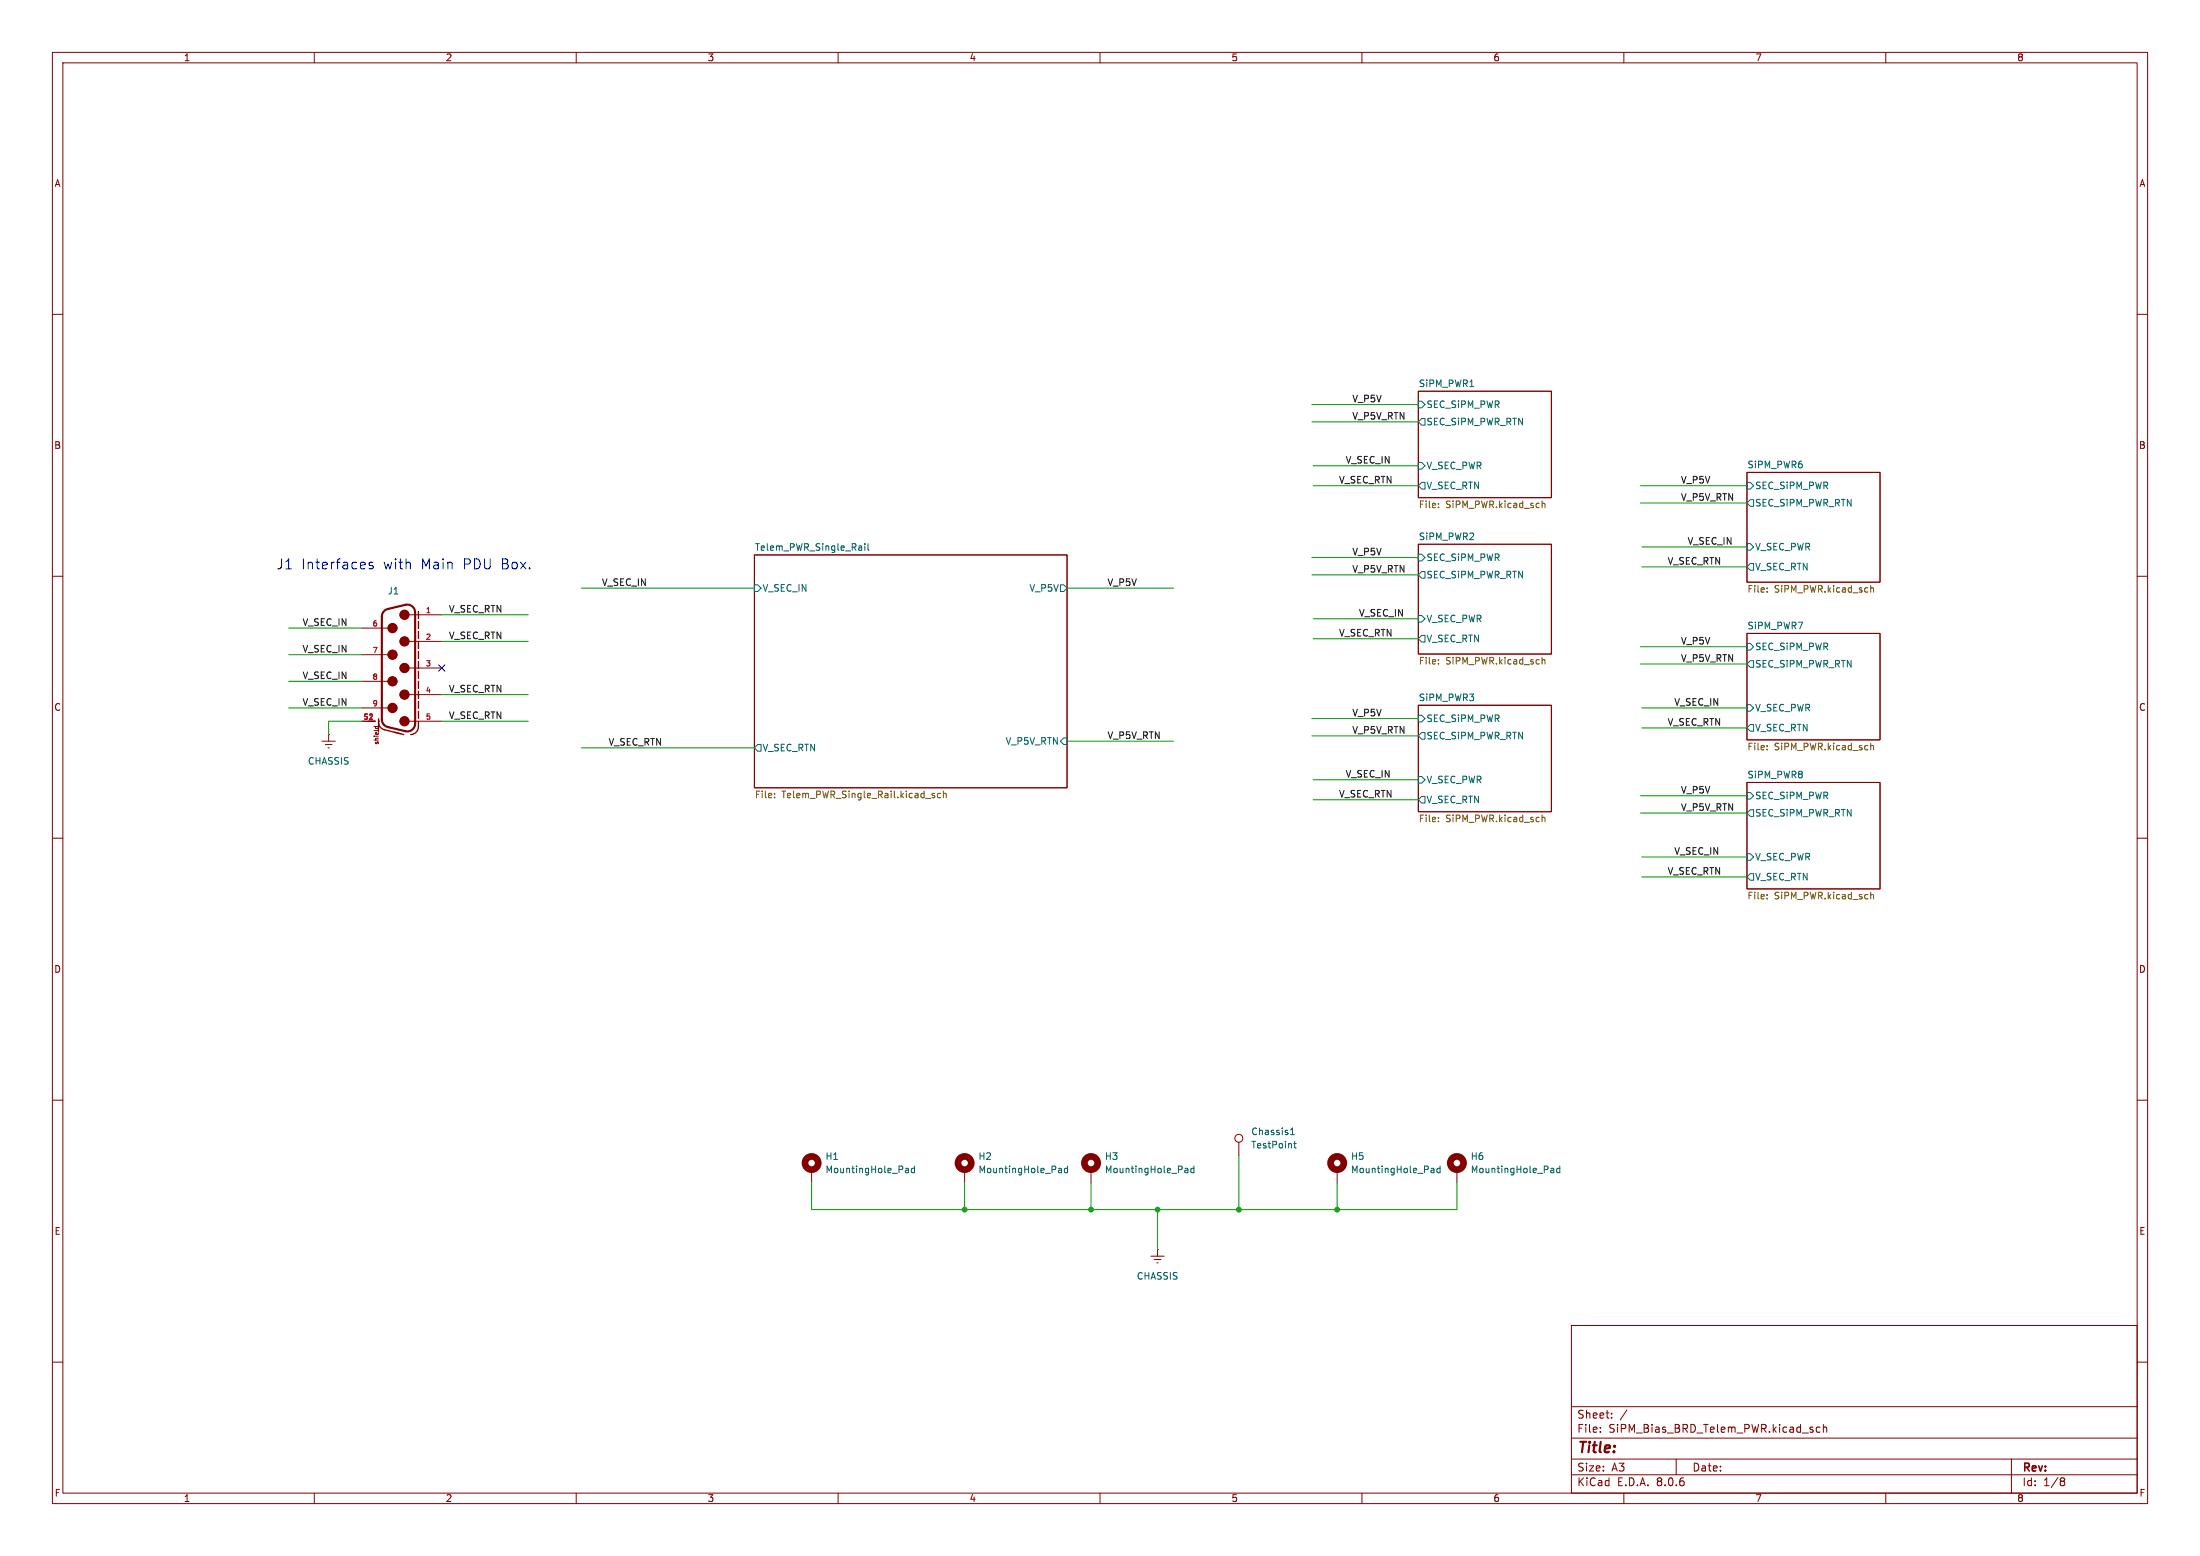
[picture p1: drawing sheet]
<svg xmlns="http://www.w3.org/2000/svg" width="420mm" height="297mm" viewBox="0 0 420 297" stroke-linecap="round" stroke-linejoin="round" font-family="sans-serif">
<g fill="none" stroke="#840000" stroke-width=".19">
<path d="M10 10h400v277h-400zM12 12h396v273h-396zM60 10v2M110 10v2M160 10v2M210 10v2M260 10v2M310 10v2M360 10v2M10 60h2M408 60h2M270.8 74.7h25.4v20.3h-25.4z"/>
<path d="M333.5 90.2h25.4v20.9h-25.4zM10 110h2M69.1 119.9h5.1M77.1 117.3h7.2M144 105.9h59.7v44.5h-59.7zM270.8 103.9h25.4v20.9h-25.4zM408 110h2M69.1 137.7h2.5M69.1 125h5.1M69.1 130h5.1M69.1 135.1h5.1M71.4 138.7h.8"/>
<path d="M71.7 138.7v.3M72.2 138.7v.3M77.1 122.4h7.2M77.1 127.5h7.2M77.1 132.6h7.2M77.1 137.7h7.2M270.8 134.6h25.4v20.3h-25.4zM333.5 120.9h25.4v20.3h-25.4zM10 160h2M61.5 141.5h2.5M62.1 142.1h1.3M62.6 142.7h.3"/>
<path d="M62.7 140.2h.1M62.7 140.2v1.3M333.5 149.4h25.4v20.3h-25.4zM408 160h2M10 210h2M236.5 218v2.6M408 210h2M154.9 223.3v2.5M184.1 223.3v2.5M208.3 223.3v2.5M219.7 239.8h2.5M221 238.5h.1"/>
<path d="M221 238.5v1.3M255.3 223.3v2.5M278.1 223.3v2.5M10 260h2M220.3 240.4h1.3M220.9 241h.2M300 253h108v32h-108zM408 260h2M300 278.5h108M300 274.5h108M300 268.5h108M305.5 273.2v.2"/>
<path d="M305.5 272.5v.1M307.7 270.5v.2M307.7 269.8v.1M310.6 269.1l-1.3 1.9M320 278.5v3M347.4 272.5l-.4-.1-.3 .3 .2 .6h.5M348.1 272.5l.2-.1 .4 .1v.9M348.1 271.9v1.5M384 278.5v6.5M60 285v2M110 285v2M160 285v2"/>
<path d="M210 285v2M260 285v2M300 281.5h108M310 285v2M360 285v2M393.6 282.1h.3l.3 .3-.3 .3M393.6 282.7h.3M393.9 282.7l.2 .2 .1 .4-.3 .3h-.3"/>
<circle cx="236.5" cy="217.3" r=".76"/>
</g>
<g fill="none" stroke="#006464" stroke-width=".19">
<path d="M270.8 76.6h.6l.6 .6-.6 .7h-.6zM271.4 79.9h.6v1.3h-.6l-.6-.7zM270.8 88.3h.6l.6 .6-.6 .6h-.6zM271.4 92.1h.6v1.2h-.6l-.6-.6zM333.5 92.1h.6l.7 .6-.7 .6h-.6zM334.1 95.4h.7v1.2h-.7l-.6-.6zM144 111.6h.7l.6 .7-.6 .6h-.7zM164.4 104.3l.1 .7M164.5 105h-.1M164.5 104.5l-.1 .1M165.1 103.8v.1M165.1 104.2v.8"/>
<path d="M165.7 103.8v1.1l.2 .1M202.4 111.6h.7l.6 .7-.6 .6h-.7zM270.8 105.8h.6l.6 .6-.6 .7h-.6zM270.8 117.5h.6l.6 .6-.6 .6h-.6zM271.4 109.1h.6v1.3h-.6l-.6-.7zM333.5 103.8h.6l.7 .6-.7 .6h-.6zM334.1 107.6h.7v1.2h-.7l-.6-.6zM270.8 136.5h.6l.6 .7-.6 .6h-.6zM271.4 139.8h.6v1.3h-.6l-.6-.6zM271.4 121.3h.6v1.3h-.6l-.6-.7zM333.5 122.8h.6l.7 .6-.7 .7h-.6zM333.5 134.5h.6l.7 .6-.7 .7h-.6z"/>
<path d="M334.1 126.1h.7v1.3h-.7l-.6-.7zM334.1 138.3h.7v1.3h-.7l-.6-.7zM144.7 142.1h.6v1.3h-.6l-.7-.7zM203.1 140.8h.6v1.3h-.6l-.7-.6zM270.8 148.2h.6l.6 .6-.6 .7h-.6zM271.4 152h.6v1.3h-.6l-.6-.6zM333.5 151.3h.6l.7 .6-.7 .6h-.6zM334.1 154.6h.7v1.2h-.7l-.6-.6zM333.5 162.9h.6l.7 .7-.7 .6h-.6zM334.1 166.8h.7v1.2h-.7l-.6-.6zM246.4 216.6h.7M246.4 215.7l.3-.4v1.3"/>
<path d="M247 218.3h.5M247.2 217.9v1l.3 .2M173 223l.4 .2v.6M173.4 223.8h-.4M173.4 223.3l-.4 .1M174.6 223.1l-.4-.1-.2 .2 .1 .6h.5M174.6 222.6v1.2M202.2 223l.4 .2v.6M202.6 223.8h-.4M202.6 223.3l-.4 .1M203.8 223.1l-.4-.1-.2 .2 .1 .6h.5M203.8 222.6v1.2"/>
<path d="M226.4 223l.4 .2v.6M226.8 223.8h-.4M226.8 223.3l-.4 .1M227.9 223.1l-.3-.1-.3 .2 .1 .6h.5M227.9 222.6v1.2M273.3 223l.5 .2v.6M273.8 223.8h-.5M273.8 223.3l-.5 .1M274.9 223.1l-.3-.1-.3 .2 .1 .6h.5M274.9 222.6v1.2M296.2 223l.4 .2v.6M296.6 223.8h-.4"/>
<path d="M296.6 223.3l-.4 .1M297.8 223.1l-.4-.1-.2 .2 .1 .6h.5M297.8 222.6v1.2"/>
</g>
<g fill="none" stroke="#725600" stroke-width=".19">
<path d="M274.6 96.1v.1M274.6 96.8v.1M294.4 95.6v1.3M294.4 96.2l.2-.1h.3v.8M337.4 112.2v.2M337.4 112.9v.1M357.1 111.8v1.2M357.1 112.3l.2-.1h.3l.1 .8M274.6 126v.1M274.6 126.6v.1M294.4 125.5v1.2M294.4 126l.2-.1 .3 .1v.7"/>
<path d="M147.9 152.2v.1M147.9 151.5v.1M178 151.8l.5 .2-.1 .2-.4 .1M178 151.5h.4M179.6 151.5l-.4-.1-.2 .3 .1 .5h.5M180.1 151.5l.2-.1 .3 .1v.8M180.1 151v1.3M274.6 156.7v.1M274.6 156.1v.1M294.4 155.6v1.2M294.4 156.1l.2-.1 .3 .1v.7M337.4 143v.1"/>
<path d="M337.4 142.3v.2M357.1 141.9v1.2M357.1 142.4l.2-.1h.3l.1 .8M337.4 170.8v.1M337.4 171.5v.1M357.1 170.3v1.3M357.1 170.9l.2-.2 .3 .1 .1 .8"/>
</g>
<g fill="none" stroke="#840000" stroke-width="1.3">
<circle cx="154.9" cy="222" r="1.27"/>
<circle cx="184.1" cy="222" r="1.27"/>
<circle cx="208.3" cy="222" r="1.27"/>
<circle cx="255.3" cy="222" r="1.27"/>
<circle cx="278.1" cy="222" r="1.27"/>
</g>
<path d="M79.2 138.1v-21.2a1.5 1.5 0 0 0-1.8-1.5l-3.3 .8a1.5 1.5 0 0 0-1.2 1.5v19.6a1.5 1.5 0 0 0 1.2 1.5l3.3 .8a1.5 1.5 0 0 0 1.9-1.5" fill="none" stroke="#840000" stroke-width=".41"/>
<g fill="#840000" stroke="#840000" stroke-width=".19">
<circle cx="77.2" cy="117.3" r=".89"/>
<circle cx="74.9" cy="119.9" r=".89"/>
<circle cx="77.2" cy="122.4" r=".89"/>
<circle cx="74.9" cy="125" r=".89"/>
<circle cx="77.2" cy="127.5" r=".89"/>
<circle cx="74.9" cy="130" r=".89"/>
<circle cx="77.2" cy="132.6" r=".89"/>
<circle cx="74.9" cy="135.1" r=".89"/>
<circle cx="77.2" cy="137.7" r=".89"/>
</g>
<g fill="none" stroke="#840000" stroke-width=".25">
<path d="M79.9 116.7v1.4M79.9 118.6v1.4M70.4 137.7h1.2M72.3 137.7h.1M72.3 139.6v-1.8a1.5 1.5 0 0 0 1.1 1.5l3.7 .9M72.3 137.2v.5M79.9 137.7v1a1.5 1.5 0 0 1-1.5 1.5M79.9 120.5v1.4M79.9 122.4v1.4M79.9 124.3v1.4M79.9 126.2v1.4M79.9 128.1v1.4"/>
<path d="M79.9 130v1.4M79.9 132v1.3M79.9 133.9v1.3M79.9 135.8v1.3"/>
<circle cx="74.9" cy="119.9" r=".76"/>
<circle cx="77.2" cy="117.3" r=".76"/>
<circle cx="74.9" cy="130" r=".76"/>
<circle cx="74.9" cy="135.1" r=".76"/>
<circle cx="74.9" cy="125" r=".76"/>
<circle cx="77.2" cy="137.7" r=".76"/>
<circle cx="77.2" cy="132.6" r=".76"/>
<circle cx="77.2" cy="127.5" r=".76"/>
<circle cx="77.2" cy="122.4" r=".76"/>
</g>
<path d="M71.2 107.4l-.5-.1-.3 .3 .1 .3 .7 .1v.5h-.8" fill="none" stroke="#0000c2" stroke-width=".19"/>
<g fill="none" stroke="#009600" stroke-width=".19">
<path d="M250.4 77.2h20.4M250.4 80.5h20.4M250.7 92.7h20.1M250.7 88.9h20.1M313.2 92.7h20.3M313.2 96h20.3M55.1 119.9h14M84.3 117.3h16.5M111 112.3h33M203.7 112.3h20.3M250.4 106.4h20.4M250.4 109.7h20.4"/>
<path d="M250.7 118.1h20.1M313.4 104.4h20.1M313.4 108.2h20.1M55.1 125h14M55.1 130h14M55.1 135.1h14M69.1 137.7h-6.4v2.5M84.3 122.4h16.5M84.3 137.7h16.5M84.3 132.6h16.5M250.4 137.2h20.4M250.7 121.9h20.1"/>
<path d="M313.2 126.7h20.3M313.2 123.4h20.3M313.4 135.1h20.1M313.4 138.9h20.1M111 142.7h33M203.7 141.5h20.3M250.4 140.5h20.4M250.7 152.7h20.1M250.7 148.8h20.1M313.2 151.9h20.3M313.2 155.2h20.3M313.4 167.4h20.1"/>
<path d="M313.4 163.6h20.1M154.9 225.8v5.1h123.2v-5.1M184.1 225.8v5.1M208.3 225.8v5.1M221 230.9v7.6M236.5 220.6v10.3M255.3 225.8v5.1"/>
</g>
<path d="M83.7 126.9l1.2 1.2M84.9 126.9l-1.2 1.2" fill="none" stroke="#000084" stroke-width=".19"/>
<g fill="#009600" stroke="#009600" stroke-width=".19">
<circle cx="221" cy="230.9" r=".46"/>
<circle cx="208.3" cy="230.9" r=".46"/>
<circle cx="184.1" cy="230.9" r=".46"/>
<circle cx="236.5" cy="230.9" r=".46"/>
<circle cx="255.3" cy="230.9" r=".46"/>
</g>
<text font-size="2.8" fill="#840000" x="301" y="277.9">Title:</text>
<g font-size="2.7" fill="#0000c2">
<text x="52.7" y="108.9">J1</text>
<text x="57.5" y="108.9">Interfaces</text>
<text x="73.2" y="108.9">with</text>
<text x="80.4" y="108.9">Main</text>
<text x="88.5" y="108.9">PDU Box.</text>
</g>
<g font-size="2.1" fill="#840000">
<text x="301" y="273.7">File:</text>
<text x="301" y="271">Sheet:</text>
<text x="307.1" y="273.7">SiPM_Bias_BRD_Telem_PWR.kicad_sch</text>
<text x="301" y="281.1">Size:</text>
<text x="307.6" y="281.1">A3</text>
<text x="323" y="281.1">Date:</text>
<text x="386" y="281.3">Rev:</text>
<text x="301" y="283.9">KiCad</text>
<text x="308.7" y="283.9">E.D.A.</text>
<text x="316.3" y="283.9">8.0.6</text>
<text x="386" y="283.9">Id:</text>
<text x="390.1" y="283.9">1/8</text>
</g>
<g font-size="1.8" fill="#840000">
<text x="35" y="11.9">1</text>
<text x="85" y="11.9">2</text>
<text x="135" y="11.9">3</text>
<text x="185" y="11.9">4</text>
<text x="235" y="11.9">5</text>
<text x="285" y="11.9">6</text>
<text x="335" y="11.9">7</text>
<text x="385" y="11.9">8</text>
<text x="10.3" y="35.9">A</text>
<text x="408.3" y="35.9">A</text>
<text x="10.3" y="85.9">B</text>
<text x="408.2" y="85.9">B</text>
<text x="10.3" y="135.9">C</text>
<text x="408.2" y="135.9">C</text>
<text x="10.3" y="185.9">D</text>
<text x="408.2" y="185.9">D</text>
<text x="10.3" y="235.9">E</text>
<text x="408.3" y="235.9">E</text>
<text x="10.3" y="285.9">F</text>
<text x="35" y="286.9">1</text>
<text x="85" y="286.9">2</text>
<text x="135" y="286.9">3</text>
<text x="185" y="286.9">4</text>
<text x="235" y="286.9">5</text>
<text x="285" y="286.9">6</text>
<text x="335" y="286.9">7</text>
<text x="385" y="286.9">8</text>
<text x="408.3" y="285.9">F</text>
</g>
<g font-size="1.8" fill="#0f0f0f">
<text x="258.1" y="76.9">V_P5V</text>
<text x="258.1" y="80.2">V_P5V_RTN</text>
<text x="256.8" y="88.6">V_SEC_IN</text>
<text x="255.5" y="92.4">V_SEC_RTN</text>
<text x="320.8" y="92.4">V_P5V</text>
<text x="320.8" y="95.7">V_P5V_RTN</text>
<text x="258.1" y="106.1">V_P5V</text>
<text x="318.3" y="107.9">V_SEC_RTN</text>
<text x="322.1" y="104">V_SEC_IN</text>
<text x="114.8" y="111.9">V_SEC_IN</text>
<text x="211.3" y="111.9">V_P5V</text>
<text x="258.1" y="109.4">V_P5V_RTN</text>
<text x="57.7" y="119.5">V_SEC_IN</text>
<text x="85.6" y="117">V_SEC_RTN</text>
<text x="259.3" y="117.8">V_SEC_IN</text>
<text x="57.7" y="124.6">V_SEC_IN</text>
<text x="85.6" y="122.1">V_SEC_RTN</text>
<text x="255.5" y="121.6">V_SEC_RTN</text>
<text x="320.8" y="123.1">V_P5V</text>
<text x="57.7" y="129.7">V_SEC_IN</text>
<text x="320.8" y="126.4">V_P5V_RTN</text>
<text x="57.7" y="134.8">V_SEC_IN</text>
<text x="85.6" y="137.3">V_SEC_RTN</text>
<text x="85.6" y="132.2">V_SEC_RTN</text>
<text x="258.1" y="136.8">V_P5V</text>
<text x="319.5" y="134.8">V_SEC_IN</text>
<text x="116.1" y="142.4">V_SEC_RTN</text>
<text x="211.3" y="141.1">V_P5V_RTN</text>
<text x="258.1" y="140.1">V_P5V_RTN</text>
<text x="318.3" y="138.6">V_SEC_RTN</text>
<text x="256.8" y="148.5">V_SEC_IN</text>
<text x="255.5" y="152.3">V_SEC_RTN</text>
<text x="320.8" y="154.8">V_P5V_RTN</text>
<text x="320.8" y="151.5">V_P5V</text>
<text x="318.3" y="167">V_SEC_RTN</text>
<text x="319.5" y="163.2">V_SEC_IN</text>
</g>
<g font-size="1.8" fill="#006464">
<text x="270.8" y="74">SiPM_PWR1</text>
<text x="272.2" y="81.4">SEC_SiPM_PWR_RTN</text>
<text x="272.2" y="78.1">SEC_SiPM_PWR</text>
<text x="272.2" y="89.8">V_SEC_PWR</text>
<text x="333.5" y="89.5">SiPM_PWR6</text>
<text x="272.2" y="93.6">V_SEC_RTN</text>
<text x="335" y="93.6">SEC_SiPM_PWR</text>
<text x="335" y="96.9">SEC_SiPM_PWR_RTN</text>
<text x="144" y="105.2">Telem_PWR_Single_Rail</text>
<text x="270.8" y="103.2">SiPM_PWR2</text>
<text x="272.2" y="107.3">SEC_SiPM_PWR</text>
<text x="335" y="105.3">V_SEC_PWR</text>
<text x="73.9" y="113.7">J1</text>
<text x="145.5" y="113.1">V_SEC_IN</text>
<text x="196.4" y="113.1">V_P5V</text>
<text x="272.2" y="110.6">SEC_SiPM_PWR_RTN</text>
<text x="335" y="109.1">V_SEC_RTN</text>
<text x="272.2" y="119">V_SEC_PWR</text>
<text x="272.2" y="122.8">V_SEC_RTN</text>
<text x="333.5" y="120.2">SiPM_PWR7</text>
<text x="335" y="124.3">SEC_SiPM_PWR</text>
<text x="335" y="127.6">SEC_SiPM_PWR_RTN</text>
<text x="270.8" y="133.9">SiPM_PWR3</text>
<text x="335" y="136">V_SEC_PWR</text>
<text x="145.5" y="143.6">V_SEC_RTN</text>
<text x="191.9" y="142.3">V_P5V_RTN</text>
<text x="272.2" y="141.3">SEC_SiPM_PWR_RTN</text>
<text x="272.2" y="138">SEC_SiPM_PWR</text>
<text x="335" y="139.8">V_SEC_RTN</text>
<text x="58.7" y="146.2">CHASSIS</text>
<text x="272.2" y="149.7">V_SEC_PWR</text>
<text x="333.5" y="148.6">SiPM_PWR8</text>
<text x="272.2" y="153.5">V_SEC_RTN</text>
<text x="335" y="152.8">SEC_SiPM_PWR</text>
<text x="335" y="156.1">SEC_SiPM_PWR_RTN</text>
<text x="335" y="164.4">V_SEC_PWR</text>
<text x="335" y="168.2">V_SEC_RTN</text>
<text x="157.5" y="221.6">H1</text>
<text x="186.7" y="221.6">H2</text>
<text x="210.8" y="221.6">H3</text>
<text x="238.8" y="219.4">TestPoint</text>
<text x="238.8" y="216.9">Chassis1</text>
<text x="257.8" y="221.6">H5</text>
<text x="280.7" y="221.6">H6</text>
<text x="157.5" y="224.1">MountingHole_Pad</text>
<text x="186.7" y="224.1">MountingHole_Pad</text>
<text x="210.8" y="224.1">MountingHole_Pad</text>
<text x="257.8" y="224.1">MountingHole_Pad</text>
<text x="280.7" y="224.1">MountingHole_Pad</text>
<text x="216.9" y="244.4">CHASSIS</text>
</g>
<g font-size="1.8" fill="#725600">
<text x="270.8" y="97.3">File:</text>
<text x="276" y="97.3">SiPM_PWR.kicad_sch</text>
<text x="333.5" y="113.4">File:</text>
<text x="338.7" y="113.4">SiPM_PWR.kicad_sch</text>
<text x="270.8" y="127.2">File:</text>
<text x="276" y="127.2">SiPM_PWR.kicad_sch</text>
<text x="333.5" y="143.5">File:</text>
<text x="338.7" y="143.5">SiPM_PWR.kicad_sch</text>
<text x="144" y="152.7">File:</text>
<text x="149.2" y="152.7">Telem_PWR_Single_Rail.kicad_sch</text>
<text x="270.8" y="157.3">File:</text>
<text x="276" y="157.3">SiPM_PWR.kicad_sch</text>
<text x="333.5" y="172">File:</text>
<text x="338.7" y="172">SiPM_PWR.kicad_sch</text>
</g>
<g font-size="1.4" fill="#a90000">
<text x="71" y="119.6">6</text>
<text x="81.2" y="117.1">1</text>
<text x="71" y="124.7">7</text>
<text x="81.2" y="122.2">2</text>
<text x="71" y="129.8">8</text>
<text x="81.2" y="127.3">3</text>
<text x="69.3" y="137.4">S1</text>
<text x="70.2" y="137.4">2</text>
<text x="71" y="134.9">9</text>
<text x="81.2" y="132.3">4</text>
<text x="81.2" y="137.4">5</text>
</g>
<text font-size="1.1" fill="#840000" x="72.5" y="142.3" transform="rotate(-90 72.5 142.3)">shield</text>
</svg>
